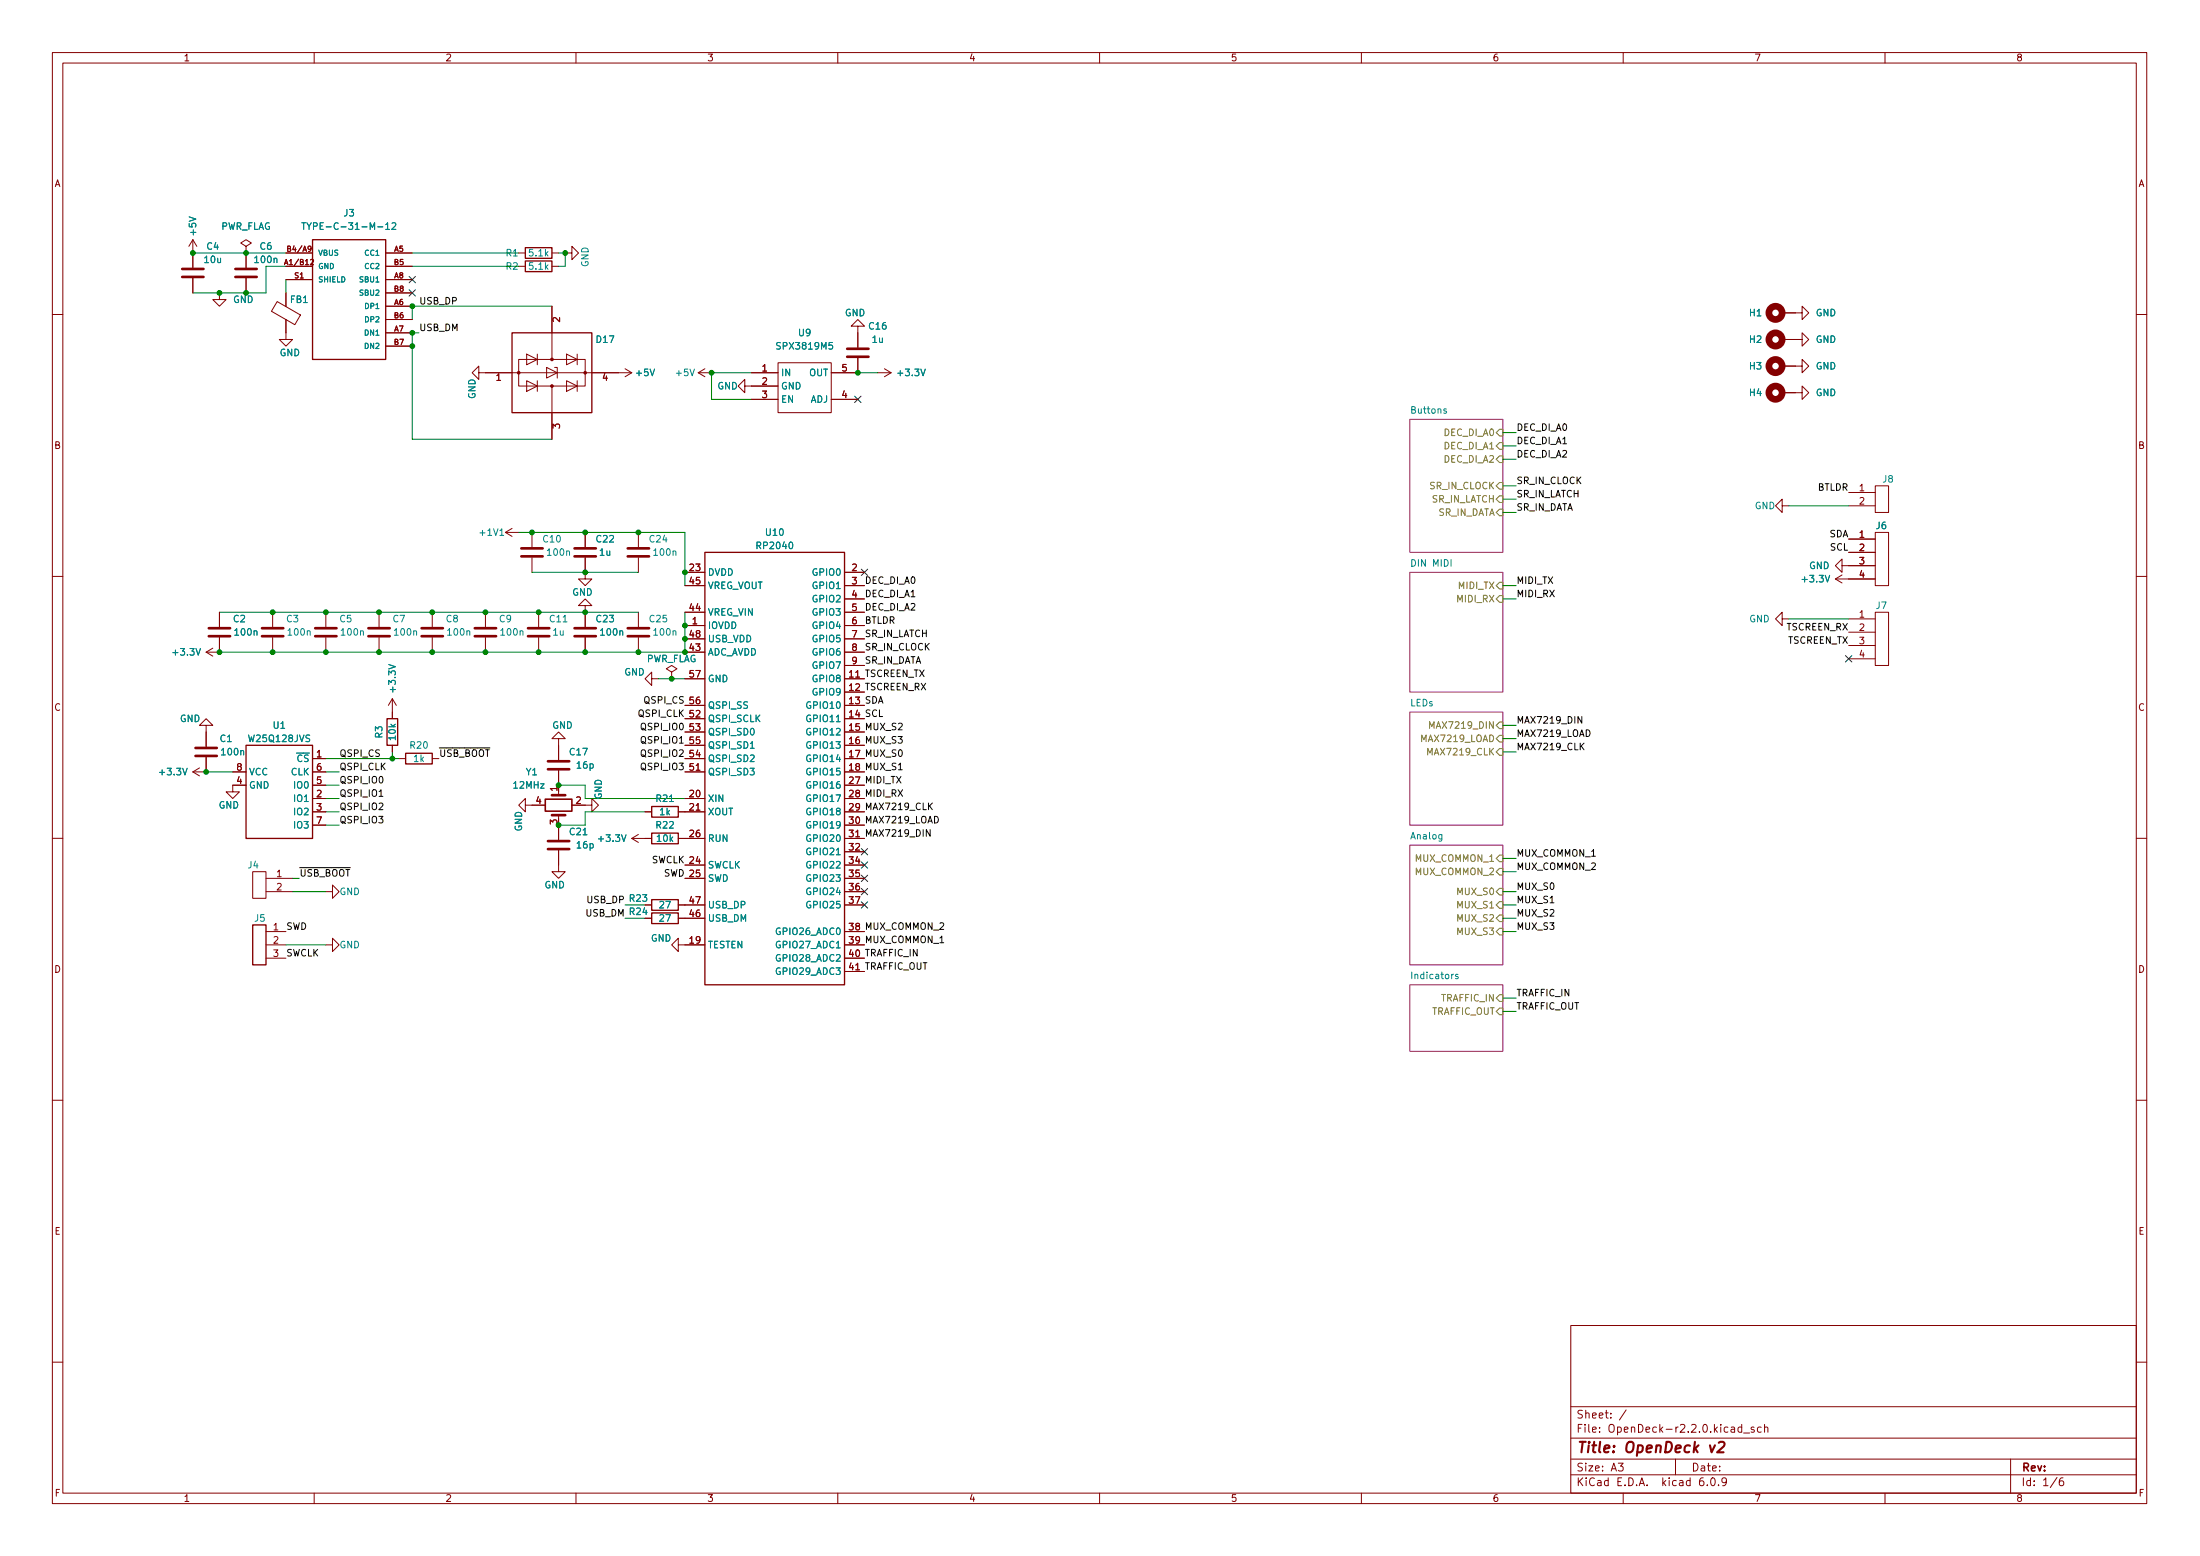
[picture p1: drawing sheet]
<svg xmlns="http://www.w3.org/2000/svg" width="420mm" height="297mm" viewBox="0 0 420 297" stroke-linecap="round" stroke-linejoin="round" font-family="sans-serif">
<g fill="none" stroke="#840000" stroke-width=".19">
<path d="M10 10h400v277h-400zM12 12h396v273h-396zM60 10v2M110 10v2M160 10v2M210 10v2M260 10v2M310 10v2M360 10v2M36.8 45.8v5.3M36.8 53.1v2.8M36.8 45.8l.8 1.2"/>
<path d="M36.8 45.8l-.7 1.2M41.9 55.9v1.3h1.3l-1.3 1.3-1.3-1.3h1.3M47 47l1-.6-1-.6-1 .6 1 .6v1.3M47 48.3h.1M47 48.3v2.8M47 53.1v2.8M52.9 57.6l4.5 2.5-1.1 1.9-4.5-2.6zM54.6 55.9v2.6M54.6 50.8h5.1M54.6 48.3h5.1M54.6 53.4h5.1M59.3 49.6l.4-.1 .2 .3-.6 .7h.6"/>
<path d="M73.7 50.8h5M73.7 48.3h5M73.7 58.5h5M73.7 53.4h5M73.7 55.9h5M99.1 50.8h1.2M99.1 48.3h1.2M105.4 58.5v10.1M105.4 50.8h1.3M105.4 48.3h1.3M107.9 48.3h1.3v-1.3l1.3 1.3-1.3 1.3v-1.3M340.4 59.7h3.8v-1.2l1.2 1.2-1.2 1.3v-1.3"/>
<path d="M10 60h2M54.6 61v3.8h1.3l-1.3 1.3-1.3-1.3h1.3M73.7 63.5h5M73.7 61h5M73.7 66.1h5M91.4 71.2v-1.3l-1.2 1.3 1.2 1.2v-1.2h29.2M99.1 68.6h12.7v5.1h-12.7zM100.6 67.6l2 1-2 1zM100.6 72.7l2 1-2 1zM102.6 67.6v2M102.6 72.7v2M104.4 70.1l2 1.1-2 1z"/>
<path d="M105.4 73.7v10.2M105.9 70.1h.5v2.1M108.2 67.6l2 1-2 1zM108.2 72.7l2 1-2 1zM110.2 67.6v2M110.2 72.7v2M119.4 70.4l1.2 .8M120.6 71.2l-1.2 .7M133.3 71.2h2.6M133.3 71.2l1.3 .7M134.6 70.4l-1.3 .8M142.2 73.7v-1.3l-1.2 1.3 1.2 1.3v-1.3h6.4"/>
<path d="M143.5 71.2h5.1M143.5 76.2h5.1M148.6 69.3h10.1v9.5h-10.1zM158.7 76.2h5.1M163.8 62.3h1.3l-1.3-1.3-1.2 1.3h1.2v4M163.8 68.4v2.8h-5.1M167.6 71.2h2.6M168.9 70.4l1.3 .8M170.2 71.2l-1.3 .7M340.4 75h3.8v-1.3l1.2 1.3-1.2 1.2v-1.2M340.4 69.9h3.8v-1.3l1.2 1.3-1.2 1.3v-1.3M340.4 64.8h3.8v-1.3l1.2 1.3-1.2 1.3v-1.3"/>
<path d="M408 60h2M340.4 96.6v1.2l-1.3-1.2 1.3-1.3v1.3h1.2M353.1 94h5M353.1 96.6h5M358.1 92.7h2.6v5.1h-2.6zM10 110h2M41.9 116.9v2.8M52.1 116.9v2.8M62.2 116.9v2.8M72.4 116.9v2.8M82.5 116.9v2.8M92.7 116.9v2.8"/>
<path d="M96.5 101.6l1.3 .8M96.5 101.6h2.6M97.8 100.9l-1.3 .7M101.6 101.6v2.8M101.6 106.5v2.8M102.9 116.9v2.8M111.8 115.6h1.2l-1.2-1.3-1.3 1.3h1.3v4.1M111.8 106.5v4h1.2l-1.2 1.3-1.3-1.3h1.3M111.8 101.6v2.8M121.9 101.6v2.8M121.9 106.5v2.8M121.9 116.9v2.8"/>
<path d="M130.8 119.4h3.8M130.8 109.3h3.8M130.8 111.8h3.8M130.8 116.9h3.8M161.3 119.4h3.8M161.3 109.3h3.8M161.3 111.8h3.8M161.3 114.3h3.8M161.3 116.9h3.8M340.4 118.1v-1.2l-1.3 1.2 1.3 1.3v-1.3h1.2M350.5 110.5l1.3 .8M350.5 110.5h7.6"/>
<path d="M351.8 108v-1.3l-1.3 1.3 1.3 1.3v-1.3h6.3M351.8 109.8l-1.3 .7M353.1 102.9h5M353.1 105.4h5M353.1 118.1h5M358.1 101.6h2.6v10.2h-2.6zM358.1 116.9h2.6v10.1h-2.6zM408 110h2M39.4 138.5h1.2l-1.2-1.3-1.3 1.3h1.3v4M39.4 124.5l1.2 .8M40.6 123.7l-1.2 .8M41.9 121.7v2.8h-2.5"/>
<path d="M52.1 121.7v2.8M62.2 121.7v2.8M72.4 121.7v2.8M74.9 133.4l-.7 1.3M74.9 133.4v3.8M74.9 133.4l.8 1.3M82.5 121.7v2.8M92.7 121.7v2.8M102.9 121.7v2.8M111.8 121.7v2.8M121.9 121.7v2.8M124.5 129.6v-1.3l-1.3 1.3 1.3 1.2v-1.2h1.2"/>
<path d="M128.3 128.3l1-.6-1-.7-1 .7 1 .6v1.3M128.3 129.6h.1M130.8 129.6h3.8M130.8 134.7h3.8M130.8 137.2h3.8M130.8 139.7h3.8M130.8 124.5h3.8M130.8 122h3.8M161.3 129.6h3.8M161.3 132.1h3.8M161.3 134.7h3.8M161.3 137.2h3.8"/>
<path d="M161.3 139.7h3.8M161.3 124.5h3.8M161.3 122h3.8M161.3 127h3.8M353.1 120.7h5M353.1 123.2h5M353.1 125.8h5M36.8 147.4l1.3 .7M38.1 146.6l-1.3 .8M39.4 144.6v2.8h-2.6M44.4 147.4h2.6M47 149.9h-2.6v1.3h1.3l-1.3 1.2-1.2-1.2h1.2"/>
<path d="M59.7 147.4h2.5M59.7 144.8h2.5M59.7 152.4h2.5M59.7 155h2.5M59.7 149.9h2.5M59.7 157.5h2.5M74.9 142.3v1.2M76.2 144.8h1.3M82.5 144.8h1.3M100.3 153.7v-1.3l-1.2 1.3 1.2 1.3v-1.3h3.8M106.7 141h1.2l-1.2-1.3-1.3 1.3h1.3v4.1M106.7 147.1v2.8"/>
<path d="M106.7 151.2v.6M106.7 155.6v.6M106.7 157.5v2.8M109.2 153.7h3.8v-1.3l1.3 1.3-1.3 1.3v-1.3M121.9 159.3l-1.3 .8M123.2 155h1.3M129.5 155h5.1M130.8 147.4h3.8M130.8 142.3h3.8M130.8 144.8h3.8M130.8 152.4h3.8M161.3 147.4h3.8"/>
<path d="M161.3 142.3h3.8M161.3 144.8h3.8M161.3 152.4h3.8M161.3 155h3.8M161.3 149.9h3.8M161.3 157.5h3.8M10 160h2M48.3 166.4h2.5v5.1h-2.5zM50.8 167.7h5.1M50.8 170.2h5.1M50.8 177.8h3.8M62.2 170.2h1.3v-1.3l1.3 1.3-1.3 1.3v-1.3"/>
<path d="M106.7 162.3v4.1h1.2l-1.2 1.3-1.3-1.3h1.3M120.6 160.1h3.9M120.6 160.1l1.3 .7M123.2 175.3h1.3M123.2 172.8h1.3M129.5 160.1h5.1M129.5 175.3h5.1M129.5 172.8h5.1M130.8 165.1h3.8M130.8 167.7h3.8M161.3 160.1h3.8M161.3 165.1h3.8"/>
<path d="M161.3 167.7h3.8M161.3 162.6h3.8M161.3 170.2h3.8M161.3 172.8h3.8M161.3 177.8h3.8M408 160h2M50.8 180.4h3.8M50.8 182.9h3.8M62.2 180.4h1.3v-1.3l1.3 1.3-1.3 1.2v-1.2M129.5 180.4v-1.3l-1.2 1.3 1.2 1.2v-1.2h5.1M161.3 180.4h3.8M161.3 182.9h3.8"/>
<path d="M161.3 185.5h3.8M10 210h2M408 210h2M300 253h108v32h-108zM10 260h2M300 278.5h108M300 274.5h108M300 268.5h108M309.1 279.3h.9l-.5 .6 .4 .1v.7l-.2 .1-.6-.1M310.6 269.1l-1.3 2M320 278.5v3M332.6 272.5l-.4-.1-.3 .3 .2 .6h.5"/>
<path d="M332.6 271.9v1.5M333 273.6h1.1M335 272.5l-.4-.1-.2 .2 .1 .2 .5 .2v.3h-.6M336.4 272.5l-.5-.1-.3 .3 .2 .6h.6M337 272.6l.2-.2 .4 .1v.9M337 271.9v1.5M384 278.5v6.5M408 260h2M60 285v2M110 285v2M160 285v2M210 285v2"/>
<path d="M260 285v2M300 281.5h108M310 285v2M325.3 282.1a.59 .59 0 0 0-.7 .7v.5l.1 .2 .4 .1 .3-.1v-.5l-.1-.2-.4-.1-.3 .3M326.1 283.5v.1M326.8 282.3l.3-.2a.8 .8 0 0 1 .5 .8 .8 .8 0 0 1-.5 .7l-.3-.1-.1-.5zM328.2 283.5v.1M329.7 282.8l-.3 .2h-.3l-.2-.2 .1-.6 .4-.1 .2 .2a.99 .99 0 0 1-.3 1.3h-.3M360 285v2M392.9 282l-1.3 2M394 282.1a.6 .6 0 0 0-.7 .7v.5l.1 .2 .4 .1 .3-.1v-.5l-.1-.2-.4-.1-.3 .3"/>
</g>
<path d="M326.6 275.9l.3 1.3 .6-1.3M328.2 275.4l.4-.2h.4l.3 .2v.4l-.1 .3-1.3 1.1h1.3" fill="none" stroke="#840000" stroke-width=".4"/>
<g fill="#fff" stroke="#fff" stroke-width=".19">
<path d="M269.2 109.3h17.8v22.8h-17.8z"/>
<path d="M269.2 188h17.8v12.7h-17.8z"/>
<path d="M269.2 135.9h17.8v21.6h-17.8z"/>
<path d="M269.2 80h17.8v25.4h-17.8z"/>
<path d="M269.2 161.3h17.8v22.9h-17.8z"/>
</g>
<path d="M269.2 80h17.8v25.4h-17.8zM269.2 109.3h17.8v22.8h-17.8zM269.2 135.9h17.8v21.6h-17.8zM269.2 161.3h17.8v22.9h-17.8zM269.2 188h17.8v12.7h-17.8z" fill="none" stroke="#840084" stroke-width=".19"/>
<g fill="none" stroke="#848400" stroke-width=".19">
<path d="M286.4 94.7h.6v1.2h-.6l-.7-.6zM286.4 92.1h.6v1.3h-.6l-.7-.7zM286.4 97.2h.6v1.3h-.6l-.7-.7zM286.4 82h.6v1.2h-.6l-.7-.6zM286.4 84.5h.6v1.3h-.6l-.7-.7zM286.4 87h.6v1.3h-.6l-.7-.6zM286.4 113.7h.6v1.3h-.6l-.7-.7zM286.4 111.2h.6v1.2h-.6l-.7-.6zM273 139v-1.2l.4 .9 .5-.9v1.2M286.4 137.8h.6v1.3h-.6l-.7-.6zM286.4 142.9h.6v1.3h-.6l-.7-.7zM286.4 140.4h.6v1.2h-.6l-.7-.6z"/>
<path d="M286.4 165.8h.6v1.2h-.6l-.7-.6zM286.4 163.2h.6v1.3h-.6l-.7-.6zM286.4 174.7h.6v1.2h-.6l-.7-.6zM286.4 177.2h.6v1.3h-.6l-.7-.7zM286.4 169.6h.6v1.3h-.6l-.7-.7zM286.4 172.1h.6v1.3h-.6l-.7-.6zM286.4 189.9h.6v1.3h-.6l-.7-.7zM286.4 192.4h.6v1.3h-.6l-.7-.6z"/>
</g>
<path d="M57.6 42.5h.8M58 42.5v1.3M58.6 42.5l.4 .7 .4-.7M59 43.2v.6M73.7 43.8h.7M74.9 42.6l.5-.1 .2 .4-.8 .9h.8M276.2 78.1l-.3-.1-.2 .2 .1 .2 .4 .1v.3h-.5M278.5 186.1l-.4-.1-.1 .2v.2l.5 .1v.3h-.5" fill="none" stroke="#008484" stroke-width=".19"/>
<g fill="none" stroke="#840000" stroke-width=".51">
<path d="M34.8 51.3h4.1M34.8 52.9h4.1M45 51.3h4M45 52.9h4M161.8 68.1h4.1M161.8 66.6h4.1M39.9 119.9h4M50 119.9h4.1M60.2 119.9h4.1M70.4 119.9h4M80.5 119.9h4.1M90.7 119.9h4"/>
<path d="M99.6 104.7h4M99.6 106.2h4M100.8 119.9h4.1M109.7 104.7h4.1M109.7 106.2h4.1M109.7 119.9h4.1M119.9 104.7h4.1M119.9 106.2h4.1M119.9 119.9h4.1M39.9 121.4h4M50 121.4h4.1M60.2 121.4h4.1"/>
<path d="M70.4 121.4h4M80.5 121.4h4.1M90.7 121.4h4M100.8 121.4h4.1M109.7 121.4h4.1M119.9 121.4h4.1M37.3 142.8h4.1M37.3 144.3h4.1M104.6 145.3h4.1M104.6 146.8h4.1M105.4 151.8h2.5M105.4 155.6h2.5"/>
<path d="M104.6 160.6h4.1M104.6 162.1h4.1"/>
</g>
<g fill="none" stroke="#840000" stroke-width=".25">
<path d="M59.7 45.8h14v22.8h-14zM100.3 47.3h5.1v2h-5.1zM100.3 49.8h5.1v2.1h-5.1zM97.8 63.5h15.2v15.3h-15.2zM134.6 105.4h26.7v82.6h-26.7zM73.9 137.2h2v5.1h-2zM47 142.3h12.7v17.8h-12.7zM77.5 143.8h5v2h-5zM124.5 159h5v2.1h-5zM124.5 154h5v2h-5zM48.3 176.6h2.5v7.6h-2.5zM124.5 174.3h5v2h-5z"/>
<path d="M124.5 171.7h5v2.1h-5z"/>
</g>
<g fill="none" stroke="#840000" stroke-width="1.3">
<circle cx="339.1" cy="59.7" r="1.27"/>
<circle cx="339.1" cy="69.9" r="1.27"/>
<circle cx="339.1" cy="64.8" r="1.27"/>
<circle cx="339.1" cy="75" r="1.27"/>
</g>
<path d="M104.1 152.6h5.1v2.2h-5.1z" fill="none" stroke="#840000" stroke-width=".3"/>
<g fill="#840000" stroke="#840000" stroke-width=".19">
<circle cx="105.4" cy="68.6" r=".25"/>
<circle cx="99.1" cy="71.2" r=".25"/>
<circle cx="111.8" cy="71.2" r=".25"/>
<circle cx="105.4" cy="73.7" r=".25"/>
</g>
<path d="M302.1 136.8v1.3l-.7-1.3v1.3M302.9 139.3a.64 .64 0 0 1 .8 .7 .64 .64 0 0 1-.8 .6zM72.4 152h.7M177.5 153.8l.6 .8M177.6 158.4v1.2l-.7-1.2v1.2M178.1 153.3l-.8 .7M178.5 155.8a.64 .64 0 0 1 .7 .7 .64 .64 0 0 1-.7 .6zM302 142.4l.5 .7M302.5 141.9l-.7 .7" fill="none" stroke="#000" stroke-width=".19"/>
<g fill="none" stroke="#008400" stroke-width=".19">
<path d="M36.8 48.3h17.8M54.6 50.8h-3.8v5.1h-14M54.6 53.4v2.5M78.7 48.3h20.4M78.7 50.8h20.4M105.4 58.5h-26.7v2.5M106.7 48.3h1.2v2.5h-1.2M80 63.5h-1.3v20.4h26.7M143.5 71.2h-7.6v5h7.6M163.8 71.2h3.8M287 85.1h2.6M287 82.6h2.6"/>
<path d="M287 87.7h2.6M287 92.7h2.6M287 97.8h2.6M287 95.3h2.6M341.6 96.6h11.5M41.9 116.9h80M99.1 101.6h31.7v10.2M101.6 109.3h20.3M130.8 116.9v7.6h-88.9M287 114.3h2.6M287 111.8h2.6M341.6 118.1h11.5"/>
<path d="M125.7 129.6h5.1M287 138.5h2.6M39.4 147.4h5M62.2 152.4h2.6M62.2 155h2.6M62.2 157.5h2.6M62.2 149.9h2.6M62.2 147.4h2.6M62.2 144.8h14M74.9 143.5v1.3M106.7 149.9h5.1v2.5h19M123.2 155h-11.4v2.5h-5.1"/>
<path d="M287 141h2.6M287 143.5h2.6M55.9 170.2h6.3M55.9 167.7h1.2M119.4 175.3h3.8M119.4 172.8h3.8M287 175.3h2.6M287 172.8h2.6M287 170.2h2.6M287 177.8h2.6M287 163.9h2.6M287 166.4h2.6"/>
<path d="M54.6 180.4h7.6M287 193.1h2.6M287 190.5h2.6"/>
</g>
<g fill="none" stroke="#000084" stroke-width=".19">
<path d="M78.1 55.3l1.2 1.2M78.1 52.8l1.2 1.2M79.3 55.3l-1.2 1.2M79.3 52.8l-1.2 1.2M163.2 75.6l1.2 1.2M164.4 75.6l-1.2 1.2M164.5 108.6l1.2 1.3M165.7 108.6l-1.2 1.3M352.5 125.2l1.2 1.2M353.7 125.2l-1.2 1.2M164.5 164.5l1.2 1.2M164.5 169.6l1.2 1.2"/>
<path d="M164.5 167.1l1.2 1.2M164.5 172.1l1.2 1.3M164.5 162l1.2 1.2M165.7 164.5l-1.2 1.2M165.7 169.6l-1.2 1.2M165.7 167.1l-1.2 1.2M165.7 172.1l-1.2 1.3M165.7 162l-1.2 1.2"/>
</g>
<g fill="#008400" stroke="#008400" stroke-width=".19">
<circle cx="78.7" cy="63.5" r=".46"/>
<circle cx="107.9" cy="48.3" r=".46"/>
<circle cx="78.7" cy="58.5" r=".46"/>
<circle cx="78.7" cy="66.1" r=".46"/>
<circle cx="47" cy="55.9" r=".46"/>
<circle cx="41.9" cy="55.9" r=".46"/>
<circle cx="47" cy="48.3" r=".46"/>
<circle cx="36.8" cy="48.3" r=".46"/>
<circle cx="52.1" cy="124.5" r=".46"/>
<circle cx="41.9" cy="124.5" r=".46"/>
<circle cx="82.5" cy="124.5" r=".46"/>
<circle cx="82.5" cy="116.9" r=".46"/>
<circle cx="111.8" cy="101.6" r=".46"/>
<circle cx="101.6" cy="101.6" r=".46"/>
<circle cx="111.8" cy="109.3" r=".46"/>
<circle cx="111.8" cy="116.9" r=".46"/>
<circle cx="111.8" cy="124.5" r=".46"/>
<circle cx="121.9" cy="124.5" r=".46"/>
<circle cx="102.9" cy="116.9" r=".46"/>
<circle cx="92.7" cy="116.9" r=".46"/>
<circle cx="92.7" cy="124.5" r=".46"/>
<circle cx="106.7" cy="157.5" r=".46"/>
<circle cx="62.2" cy="116.9" r=".46"/>
<circle cx="62.2" cy="124.5" r=".46"/>
<circle cx="39.4" cy="147.4" r=".46"/>
<circle cx="52.1" cy="116.9" r=".46"/>
<circle cx="74.9" cy="144.8" r=".46"/>
<circle cx="72.4" cy="124.5" r=".46"/>
<circle cx="72.4" cy="116.9" r=".46"/>
<circle cx="106.7" cy="149.9" r=".46"/>
<circle cx="102.9" cy="124.5" r=".46"/>
<circle cx="128.3" cy="129.6" r=".46"/>
<circle cx="130.8" cy="109.3" r=".46"/>
<circle cx="121.9" cy="101.6" r=".46"/>
<circle cx="163.8" cy="71.2" r=".46"/>
<circle cx="135.9" cy="71.2" r=".46"/>
<circle cx="130.8" cy="124.5" r=".46"/>
<circle cx="130.8" cy="122" r=".46"/>
<circle cx="130.8" cy="119.4" r=".46"/>
</g>
<text font-size="2.8" fill="#840000" x="301" y="277.3">Title: OpenDeck v2</text>
<g font-size="2.1" fill="#840000">
<text x="301" y="273.5">File: OpenDeck-r2.2.0.kicad_sch</text>
<text x="301" y="270.8">Sheet: /</text>
<text x="301" y="280.9">Size: A3</text>
<text x="323" y="280.9">Date:</text>
<text x="386" y="280.9">Rev:</text>
<text x="301" y="283.7">KiCad E.D.A. kicad 6.0.9</text>
<text x="386" y="283.7">Id: 1/6</text>
</g>
<g font-size="1.8" fill="#840000">
<text x="35" y="11.7">1</text>
<text x="85" y="11.7">2</text>
<text x="135" y="11.7">3</text>
<text x="185" y="11.7">4</text>
<text x="235" y="11.7">5</text>
<text x="285" y="11.7">6</text>
<text x="335" y="11.7">7</text>
<text x="385" y="11.7">8</text>
<text x="10.3" y="35.7">A</text>
<text x="408.3" y="35.7">A</text>
<text x="106.9" y="61.5" transform="rotate(-90 106.9 61.5)">2</text>
<text x="145.6" y="70.9">1</text>
<text x="160.8" y="70.9">5</text>
<text x="94.8" y="72.7">1</text>
<text x="115.1" y="72.7">4</text>
<text x="145.6" y="73.4">2</text>
<text x="145.6" y="76">3</text>
<text x="160.8" y="76">4</text>
<text x="106.9" y="81.8" transform="rotate(-90 106.9 81.8)">3</text>
<text x="10.3" y="85.7">B</text>
<text x="408.3" y="85.7">B</text>
<text x="355.1" y="93.8">1</text>
<text x="355.1" y="96.3">2</text>
<text x="355.1" y="102.7">1</text>
<text x="355.1" y="105.2">2</text>
<text x="355.1" y="107.7">3</text>
<text x="131.7" y="109">23</text>
<text x="131.7" y="111.5">45</text>
<text x="162.7" y="109">2</text>
<text x="162.7" y="111.5">3</text>
<text x="355.1" y="110.3">4</text>
<text x="131.7" y="116.6">44</text>
<text x="132.2" y="119.2">1</text>
<text x="162.7" y="114.1">4</text>
<text x="162.7" y="116.6">5</text>
<text x="162.7" y="119.2">6</text>
<text x="355.1" y="117.9">1</text>
<text x="131.7" y="124.2">43</text>
<text x="131.7" y="121.7">48</text>
<text x="162.7" y="121.7">7</text>
<text x="162.7" y="124.2">8</text>
<text x="355.1" y="120.4">2</text>
<text x="355.1" y="123">3</text>
<text x="355.1" y="125.5">4</text>
<text x="131.7" y="129.3">57</text>
<text x="162.2" y="129.3">11</text>
<text x="162.2" y="131.9">12</text>
<text x="162.7" y="126.8">9</text>
<text x="10.3" y="135.7">C</text>
<text x="131.7" y="136.9">52</text>
<text x="131.7" y="134.4">56</text>
<text x="162.2" y="134.4">13</text>
<text x="162.2" y="136.9">14</text>
<text x="408.3" y="135.7">C</text>
<text x="131.7" y="139.5">53</text>
<text x="131.7" y="142">55</text>
<text x="162.2" y="139.5">15</text>
<text x="162.2" y="142">16</text>
<text x="45.2" y="149.6">4</text>
<text x="45.2" y="147.1">8</text>
<text x="60.5" y="144.6">1</text>
<text x="60.5" y="149.6">5</text>
<text x="60.5" y="147.1">6</text>
<text x="131.7" y="147.1">51</text>
<text x="131.7" y="144.6">54</text>
<text x="162.2" y="144.6">17</text>
<text x="162.2" y="147.1">18</text>
<text x="162.2" y="149.6">27</text>
<text x="60.5" y="152.2">2</text>
<text x="60.5" y="154.7">3</text>
<text x="102.4" y="153.5">4</text>
<text x="106.4" y="151" transform="rotate(-90 106.4 151)">1</text>
<text x="110" y="153.5">2</text>
<text x="131.7" y="152.2">20</text>
<text x="131.7" y="154.7">21</text>
<text x="162.2" y="152.2">28</text>
<text x="162.2" y="154.7">29</text>
<text x="60.5" y="157.3">7</text>
<text x="106.4" y="157.4" transform="rotate(-90 106.4 157.4)">3</text>
<text x="131.7" y="159.8">26</text>
<text x="162.2" y="157.3">30</text>
<text x="162.2" y="159.8">31</text>
<text x="52.8" y="167.4">1</text>
<text x="131.7" y="164.9">24</text>
<text x="131.7" y="167.4">25</text>
<text x="162.2" y="162.3">32</text>
<text x="162.2" y="164.9">34</text>
<text x="162.2" y="167.4">35</text>
<text x="52.8" y="170">2</text>
<text x="131.7" y="172.5">47</text>
<text x="162.2" y="170">36</text>
<text x="162.2" y="172.5">37</text>
<text x="52.2" y="177.6">1</text>
<text x="131.7" y="175">46</text>
<text x="162.2" y="177.6">38</text>
<text x="10.3" y="185.7">D</text>
<text x="52.2" y="180.1">2</text>
<text x="52.2" y="182.7">3</text>
<text x="131.7" y="180.1">19</text>
<text x="162.2" y="180.1">39</text>
<text x="162.2" y="182.7">40</text>
<text x="162.2" y="185.2">41</text>
<text x="408.3" y="185.7">D</text>
<text x="10.4" y="235.7">E</text>
<text x="408.4" y="235.7">E</text>
<text x="10.4" y="285.7">F</text>
<text x="35" y="286.7">1</text>
<text x="85" y="286.7">2</text>
<text x="135" y="286.7">3</text>
<text x="185" y="286.7">4</text>
<text x="235" y="286.7">5</text>
<text x="285" y="286.7">6</text>
<text x="335" y="286.7">7</text>
<text x="385" y="286.7">8</text>
<text x="408.4" y="285.7">F</text>
</g>
<g font-size="1.8" fill="#008484">
<text x="65.7" y="41.3">J3</text>
<text x="37.5" y="44.8" transform="rotate(-90 37.5 44.8)">+5V</text>
<text x="39.5" y="47.7">C4</text>
<text x="42" y="43.9">PWR_FLAG</text>
<text x="49.7" y="47.7">C6</text>
<text x="59.8" y="43.9">TYPE-C-31-M-12</text>
<text x="39.1" y="50.2">10u</text>
<text x="48.8" y="50.2">100n</text>
<text x="96.7" y="48.9">R1</text>
<text x="96.7" y="51.5">R2</text>
<text x="101.1" y="48.9">5.1k</text>
<text x="101.1" y="51.5">5.1k</text>
<text x="112.4" y="51" transform="rotate(-90 112.4 51)">GND</text>
<text x="44.5" y="57.8">GND</text>
<text x="55.5" y="57.8">FB1</text>
<text x="113.9" y="65.4">D17</text>
<text x="152.5" y="64.2">U9</text>
<text x="161.3" y="60.4">GND</text>
<text x="166" y="62.9">C16</text>
<text x="166.6" y="65.4">1u</text>
<text x="334.1" y="60.4">H1</text>
<text x="334.1" y="65.4">H2</text>
<text x="346.8" y="65.4">GND</text>
<text x="346.8" y="60.4">GND</text>
<text x="53.4" y="68">GND</text>
<text x="121.6" y="71.8">+5V</text>
<text x="129.2" y="71.8">+5V</text>
<text x="148.7" y="66.7">SPX3819M5</text>
<text x="149.1" y="71.8">IN</text>
<text x="154.5" y="71.8">OUT</text>
<text x="171.7" y="71.8">+3.3V</text>
<text x="334.1" y="70.5">H3</text>
<text x="346.8" y="70.5">GND</text>
<text x="90.8" y="76.2" transform="rotate(-90 90.8 76.2)">GND</text>
<text x="137" y="74.3">GND</text>
<text x="149.1" y="74.3">GND</text>
<text x="149.1" y="76.9">EN</text>
<text x="154.7" y="76.9">ADJ</text>
<text x="334.1" y="75.6">H4</text>
<text x="346.8" y="75.6">GND</text>
<text x="269.6" y="78.9">Buttons</text>
<text x="359.6" y="92.1">J8</text>
<text x="335.1" y="97.2">GND</text>
<text x="358.3" y="101">J6</text>
<text x="91.8" y="102.3">+1V1</text>
<text x="103.8" y="103.5">C10</text>
<text x="104.7" y="106.1">100n</text>
<text x="113.9" y="103.5">C22</text>
<text x="114.5" y="106.1">1u</text>
<text x="124.1" y="103.5">C24</text>
<text x="125" y="106.1">100n</text>
<text x="144.8" y="104.8">RP2040</text>
<text x="146.3" y="102.3">U10</text>
<text x="109.3" y="113.7">GND</text>
<text x="135.1" y="109.9">DVDD</text>
<text x="135.1" y="112.4">VREG_VOUT</text>
<text x="155.4" y="109.9">GPIO0</text>
<text x="155.4" y="112.4">GPIO1</text>
<text x="269.7" y="108.2">DIN MIDI</text>
<text x="344.4" y="111.2">+3.3V</text>
<text x="345.5" y="108.6">GND</text>
<text x="44.6" y="118.8">C2</text>
<text x="54.7" y="118.8">C3</text>
<text x="64.9" y="118.8">C5</text>
<text x="75.1" y="118.8">C7</text>
<text x="85.2" y="118.8">C8</text>
<text x="95.4" y="118.8">C9</text>
<text x="105.1" y="118.8">C11</text>
<text x="113.9" y="118.8">C23</text>
<text x="124.1" y="118.8">C25</text>
<text x="135.1" y="117.5">VREG_VIN</text>
<text x="155.4" y="115">GPIO2</text>
<text x="155.4" y="117.5">GPIO3</text>
<text x="334.1" y="118.8">GND</text>
<text x="358.3" y="116.2">J7</text>
<text x="33.2" y="125.1">+3.3V</text>
<text x="45" y="121.3">100n</text>
<text x="55.1" y="121.3">100n</text>
<text x="65.3" y="121.3">100n</text>
<text x="75.5" y="121.3">100n</text>
<text x="85.6" y="121.3">100n</text>
<text x="95.8" y="121.3">100n</text>
<text x="105.6" y="121.3">1u</text>
<text x="114.8" y="121.3">100n</text>
<text x="125" y="121.3">100n</text>
<text x="135.1" y="120.1">IOVDD</text>
<text x="135.1" y="125.1">ADC_AVDD</text>
<text x="135.1" y="122.6">USB_VDD</text>
<text x="155.4" y="120.1">GPIO4</text>
<text x="155.4" y="122.6">GPIO5</text>
<text x="155.4" y="125.1">GPIO6</text>
<text x="75.6" y="131.9" transform="rotate(-90 75.6 131.9)">+3.3V</text>
<text x="119.2" y="128.9">GND</text>
<text x="123.3" y="126.4">PWR_FLAG</text>
<text x="135.1" y="130.2">GND</text>
<text x="155.4" y="130.2">GPIO8</text>
<text x="155.4" y="127.7">GPIO7</text>
<text x="34.3" y="137.8">GND</text>
<text x="135.1" y="137.8">QSPI_SCLK</text>
<text x="135.1" y="135.3">QSPI_SS</text>
<text x="154.4" y="135.3">GPIO10</text>
<text x="154.4" y="137.8">GPIO11</text>
<text x="155.4" y="132.8">GPIO9</text>
<text x="269.3" y="134.8">LEDs</text>
<text x="42" y="141.6">C1</text>
<text x="47.7" y="141.6">W25Q128JVS</text>
<text x="52.2" y="139.1">U1</text>
<text x="73" y="140.9" transform="rotate(-90 73 140.9)">R3</text>
<text x="75.6" y="141.2" transform="rotate(-90 75.6 141.2)">10k</text>
<text x="78.4" y="142.9">R20</text>
<text x="105.5" y="139.1">GND</text>
<text x="135.1" y="140.4">QSPI_SD0</text>
<text x="135.1" y="142.9">QSPI_SD1</text>
<text x="154.4" y="140.4">GPIO12</text>
<text x="154.4" y="142.9">GPIO13</text>
<text x="30.7" y="148">+3.3V</text>
<text x="42.4" y="144.2">100n</text>
<text x="47.5" y="148">VCC</text>
<text x="55.3" y="145.5">~{CS}</text>
<text x="55.5" y="148">CLK</text>
<text x="79" y="145.5">1k</text>
<text x="100.5" y="148">Y1</text>
<text x="108.9" y="144.2">C17</text>
<text x="110.2" y="146.7">16p</text>
<text x="135.1" y="148">QSPI_SD3</text>
<text x="135.1" y="145.5">QSPI_SD2</text>
<text x="154.4" y="145.5">GPIO14</text>
<text x="154.4" y="148">GPIO15</text>
<text x="41.7" y="154.3">GND</text>
<text x="47.5" y="150.5">GND</text>
<text x="56.3" y="153.1">IO1</text>
<text x="56.3" y="155.6">IO2</text>
<text x="56.3" y="150.5">IO0</text>
<text x="98.2" y="150.5">12MHz</text>
<text x="114.9" y="152.6" transform="rotate(-90 114.9 152.6)">GND</text>
<text x="125.4" y="153.1">R21</text>
<text x="126" y="155.6">1k</text>
<text x="135.1" y="153.1">XIN</text>
<text x="135.1" y="155.6">XOUT</text>
<text x="154.4" y="150.5">GPIO16</text>
<text x="154.4" y="153.1">GPIO17</text>
<text x="154.4" y="155.6">GPIO18</text>
<text x="56.3" y="158.2">IO3</text>
<text x="99.7" y="158.7" transform="rotate(-90 99.7 158.7)">GND</text>
<text x="108.9" y="159.4">C21</text>
<text x="110.2" y="162">16p</text>
<text x="114.5" y="160.7">+3.3V</text>
<text x="125.4" y="158.2">R22</text>
<text x="125.5" y="160.7">10k</text>
<text x="135.1" y="160.7">RUN</text>
<text x="154.4" y="158.2">GPIO19</text>
<text x="154.4" y="160.7">GPIO20</text>
<text x="269.5" y="160.2">Analog</text>
<text x="47.4" y="165.8">J4</text>
<text x="135.1" y="165.8">SWCLK</text>
<text x="154.4" y="163.2">GPIO21</text>
<text x="154.4" y="165.8">GPIO22</text>
<text x="64.8" y="170.9">GND</text>
<text x="104" y="169.6">GND</text>
<text x="120.3" y="172.1">R23</text>
<text x="126" y="173.4">27</text>
<text x="135.1" y="168.3">SWD</text>
<text x="135.1" y="173.4">USB_DP</text>
<text x="154.4" y="168.3">GPIO23</text>
<text x="154.4" y="170.9">GPIO24</text>
<text x="154.4" y="173.4">GPIO25</text>
<text x="48.6" y="175.9">J5</text>
<text x="120.3" y="174.7">R24</text>
<text x="124.3" y="179.7">GND</text>
<text x="126" y="175.9">27</text>
<text x="135.1" y="175.9">USB_DM</text>
<text x="148.6" y="178.5">GPIO26_ADC0</text>
<text x="64.8" y="181">GND</text>
<text x="135.1" y="181">TESTEN</text>
<text x="148.6" y="181">GPIO27_ADC1</text>
<text x="148.6" y="183.6">GPIO28_ADC2</text>
<text x="148.6" y="186.1">GPIO29_ADC3</text>
<text x="269.8" y="186.9">Indicators</text>
</g>
<g font-size="1.8">
<text x="80" y="58.1">USB_DP</text>
<text x="80" y="63.2">USB_DM</text>
<text x="289.6" y="82.2">DEC_DI_A0</text>
<text x="289.6" y="84.8">DEC_DI_A1</text>
<text x="289.6" y="87.3">DEC_DI_A2</text>
<text x="289.6" y="94.9">SR_IN_LATCH</text>
<text x="289.6" y="92.4">SR_IN_CLOCK</text>
<text x="347.1" y="93.7">BTLDR</text>
<text x="289.6" y="97.5">SR_IN_DATA</text>
<text x="349.3" y="102.6">SDA</text>
<text x="349.5" y="105.1">SCL</text>
<text x="165.1" y="111.4">DEC_DI_A0</text>
<text x="165.1" y="114">DEC_DI_A1</text>
<text x="289.6" y="111.4">MIDI_TX</text>
<text x="289.6" y="114">MIDI_RX</text>
<text x="165.1" y="119.1">BTLDR</text>
<text x="165.1" y="116.5">DEC_DI_A2</text>
<text x="165.1" y="121.6">SR_IN_LATCH</text>
<text x="165.1" y="124.1">SR_IN_CLOCK</text>
<text x="341.2" y="120.3">TSCREEN_RX</text>
<text x="341.4" y="122.9">TSCREEN_TX</text>
<text x="162.2" y="129.3">11 TSCREEN_TX</text>
<text x="162.2" y="131.9">12 TSCREEN_RX</text>
<text x="165.1" y="126.7">SR_IN_DATA</text>
<text x="122" y="136.8">QSPI_CLK 52</text>
<text x="123.1" y="134.3">QSPI_CS 56</text>
<text x="162.2" y="134.4">13 SDA</text>
<text x="162.2" y="136.9">14 SCL</text>
<text x="122.7" y="139.4">QSPI_IO0</text>
<text x="122.7" y="141.9">QSPI_IO1</text>
<text x="162.2" y="139.5">15 MUX_S2</text>
<text x="162.2" y="142">16 MUX_S3</text>
<text x="289.6" y="143.2">MAX7219_CLK</text>
<text x="289.6" y="138.1">MAX7219_DIN</text>
<text x="289.6" y="140.7">MAX7219_LOAD</text>
<text x="64.8" y="144.5">QSPI_CS</text>
<text x="64.8" y="149.5">QSPI_IO0</text>
<text x="64.8" y="147">QSPI_CLK</text>
<text x="83.8" y="144.5">~{USB_BOOT}</text>
<text x="122.7" y="147">QSPI_IO3</text>
<text x="122.7" y="144.5">QSPI_IO2</text>
<text x="162.2" y="144.6">17 MUX_S0</text>
<text x="162.2" y="147.1">18 MUX_S1</text>
<text x="162.2" y="149.6">27 MIDI_TX</text>
<text x="64.8" y="154.6">QSPI_IO2</text>
<text x="64.8" y="152.1">QSPI_IO1</text>
<text x="162.2" y="152.2">28 MIDI_RX</text>
<text x="162.2" y="154.7">29 MAX7219_CLK</text>
<text x="64.8" y="157.2">QSPI_IO3</text>
<text x="162.2" y="157.3">30 MAX7219_LOAD</text>
<text x="162.2" y="159.8">31 MAX7219_DIN</text>
<text x="57.1" y="167.3">~{USB_BOOT}</text>
<text x="124.3" y="164.8">SWCLK 24</text>
<text x="126.7" y="167.3">SWD 25</text>
<text x="289.6" y="163.5">MUX_COMMON_1</text>
<text x="289.6" y="166.1">MUX_COMMON_2</text>
<text x="112.2" y="172.4">USB_DP R23</text>
<text x="289.6" y="169.9">MUX_S0</text>
<text x="289.6" y="172.4">MUX_S1</text>
<text x="54.6" y="177.5">SWD</text>
<text x="111.9" y="174.9">USB_DM R24</text>
<text x="162.2" y="177.6">38 MUX_COMMON_2</text>
<text x="289.6" y="177.5">MUX_S3</text>
<text x="289.6" y="174.9">MUX_S2</text>
<text x="54.6" y="182.6">SWCLK</text>
<text x="162.2" y="180.1">39 MUX_COMMON_1</text>
<text x="162.2" y="182.7">40 TRAFFIC_IN</text>
<text x="162.2" y="185.2">41 TRAFFIC_OUT</text>
<text x="289.6" y="190.2">TRAFFIC_IN</text>
<text x="289.6" y="192.7">TRAFFIC_OUT</text>
</g>
<g font-size="1.8" fill="#848400">
<text x="275.8" y="83.2">DEC_DI_A0</text>
<text x="275.8" y="85.8">DEC_DI_A1</text>
<text x="275.8" y="88.3">DEC_DI_A2</text>
<text x="273.1" y="93.4">SR_IN_CLOCK</text>
<text x="273.4" y="95.9">SR_IN_LATCH</text>
<text x="274.5" y="98.5">SR_IN_DATA</text>
<text x="278.6" y="112.4">MIDI_TX</text>
<text x="278.4" y="115">MIDI_RX</text>
<text x="271.7" y="141.6">MAX7219_LOAD</text>
<text x="273.7" y="139.1">MAX7219_DIN</text>
<text x="273.1" y="144.2">MAX7219_CLK</text>
<text x="270.4" y="167">MUX_COMMON_2</text>
<text x="270.4" y="164.5">MUX_COMMON_1</text>
<text x="278.5" y="170.9">MUX_S0</text>
<text x="278.5" y="173.4">MUX_S1</text>
<text x="278.5" y="175.9">MUX_S2</text>
<text x="278.5" y="178.5">MUX_S3</text>
<text x="275.2" y="191.2">TRAFFIC_IN</text>
<text x="273.3" y="193.7">TRAFFIC_OUT</text>
</g>
<g font-size="1.4" fill="#840000">
<text x="54.8" y="50.6">A1/B12</text>
<text x="55.1" y="48">B4/A9</text>
<text x="56.3" y="53.1">S1</text>
<text x="75.3" y="48">A5</text>
<text x="75.3" y="53.1">A8</text>
<text x="75.3" y="50.6">B5</text>
<text x="75.3" y="58.2">A6</text>
<text x="75.3" y="55.7">B8</text>
<text x="75.3" y="63.3">A7</text>
<text x="75.3" y="60.7">B6</text>
<text x="75.3" y="65.8">B7</text>
</g>
<g font-size="1.4" fill="#008484">
<text x="60.7" y="51.3">GND</text>
<text x="60.7" y="48.8">VBUS</text>
<text x="60.7" y="53.9">SHIELD</text>
<text x="68.9" y="53.9">SBU1</text>
<text x="69.8" y="48.8">CC1</text>
<text x="69.8" y="51.3">CC2</text>
<text x="68.9" y="56.4">SBU2</text>
<text x="69.9" y="59">DP1</text>
<text x="69.8" y="64">DN1</text>
<text x="69.9" y="61.5">DP2</text>
<text x="69.8" y="66.6">DN2</text>
</g>
</svg>
